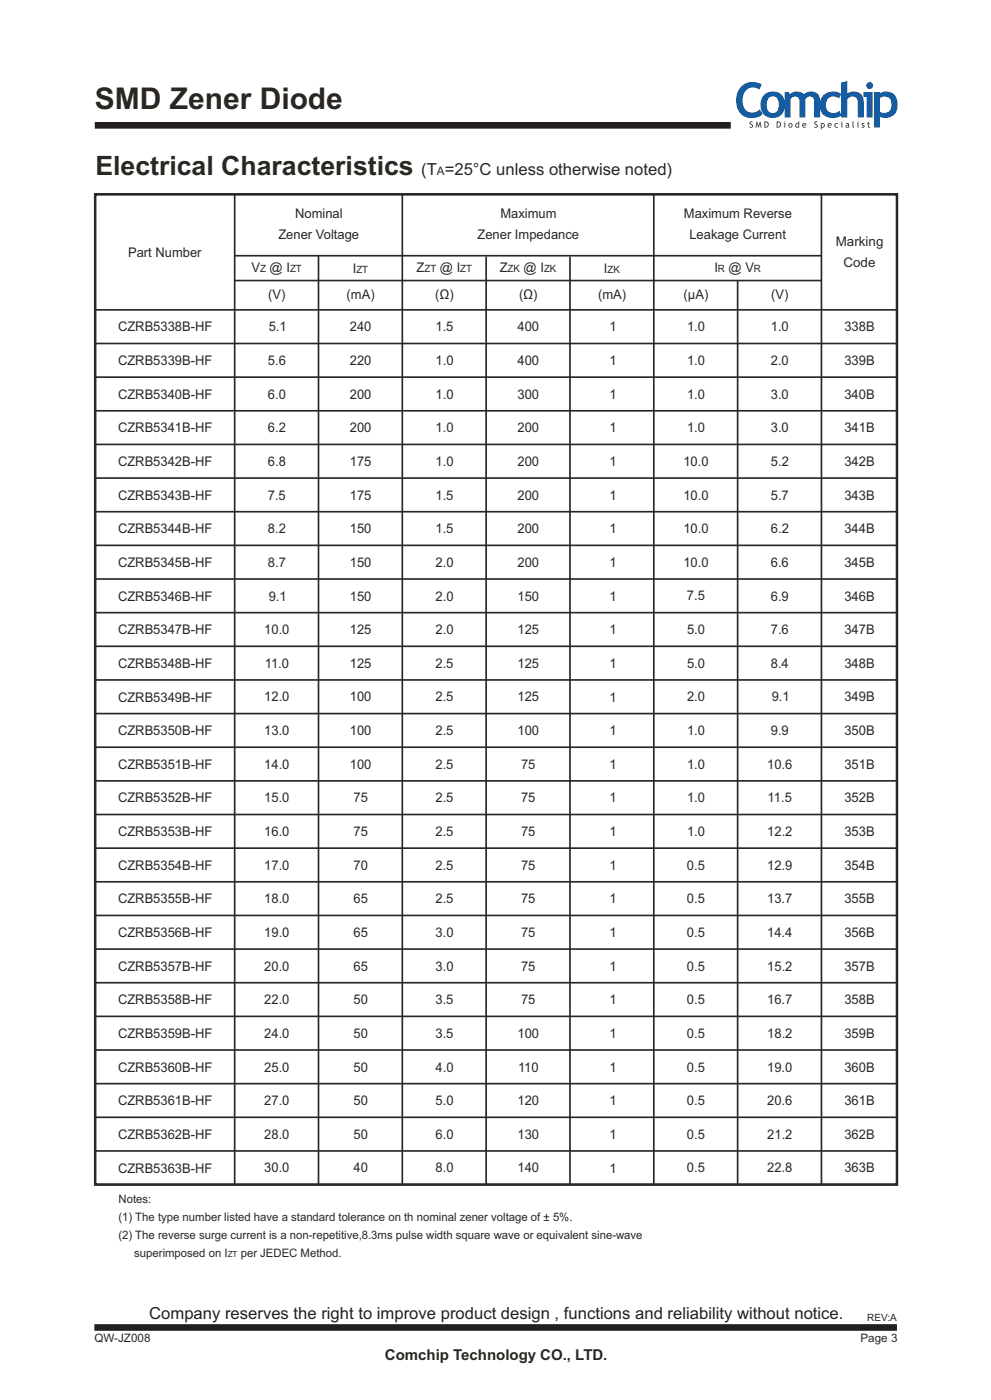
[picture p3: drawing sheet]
<svg xmlns="http://www.w3.org/2000/svg" width="210mm" height="297mm" viewBox="0 0 210 297" stroke-linecap="round" stroke-linejoin="round" font-family="sans-serif">
<path d="M20.1 26.6h134.7M20 281.3h170" fill="none" stroke="#231f20" stroke-width="1.4" stroke-linecap="butt"/>
<g fill="#0a5dac">
<path d="M157.2 18.1a3.7 3.7 0 0 1 4.1-.2l-.5 1.1a2.17 2.17 0 0 0-2.3-.2 2.17 2.17 0 0 0-1.2 2 2.32 2.32 0 0 0 2.4 3l.7-.2 .5-.5 .6 1.1a3.4 3.4 0 0 1-3.8 .5 3.4 3.4 0 0 1-1.8-3.5l.3-1.5 .4-.8z"/>
<path d="M166.2 19.5h.9l.2 .5a2.19 2.19 0 0 1 3 0 1.98 1.98 0 0 1 2.2-.5 1.98 1.98 0 0 1 1.2 1.8v3.6h-1.3v-3.4a.99 .99 0 0 0-.7-1 .99 .99 0 0 0-1.1 .5v3.9h-1.3v-3.6a.98 .98 0 0 0-.8-.8 .98 .98 0 0 0-1 .5v3.9h-1.3z"/>
<path d="M174.4 20.2a3.1 3.1 0 0 1 3.8-.3l-.5 1a1.72 1.72 0 0 0-2.8 1.2 1.72 1.72 0 0 0 2.6 1.6l.3-.2 .5 1a3.1 3.1 0 0 1-4.4-.9 3.2 3.2 0 0 1 .5-3.4z"/>
<path d="M178.2 17.5l1.3-.3v2.6a2.12 2.12 0 0 1 2.3-.2 2.12 2.12 0 0 1 1.1 2v3.3h-1.2v-3.3a1.2 1.2 0 0 0-.9-1.1 1.2 1.2 0 0 0-1.3 .5v3.9h-1.3z"/>
<path d="M161.8 20.2a2.63 2.63 0 0 1 3.2-.5 2.63 2.63 0 0 1 1.2 3 2.62 2.62 0 0 1-3 2.3 2.62 2.62 0 0 1-2.1-3.3l.2-.8zM162.9 20.7a2.38 2.38 0 0 0 .1 3.1 1.37 1.37 0 0 0 1.5-.1 1.37 1.37 0 0 0 .5-1.5 1.34 1.34 0 0 0-.4-1.4 1.34 1.34 0 0 0-1.5-.3z"/>
<path d="M183.5 18.1a.73 .73 0 0 1 1.4 0 .73 .73 0 0 1-1.4 0zM182.9 19.5h1.9v5.4h-1.2v-4.4h-.7z"/>
<path d="M185.1 19.5h1.3v.4a2.39 2.39 0 0 1 2.7-.1 2.39 2.39 0 0 1 1 2.4 2.59 2.59 0 0 1-3.7 2.6v2.2h-1.3zM186.4 20.8v2.9a1.53 1.53 0 0 0 1.7 .1 1.53 1.53 0 0 0 .7-1.6 1.47 1.47 0 0 0-.7-1.6 1.47 1.47 0 0 0-1.7 .2z"/>
</g>
<g fill="#231f20">
<path d="M158.9 25.8h.5v.1h-.4v.3a.44 .44 0 0 1 .5 .6 .44 .44 0 0 1-.7 .2l.1-.1a.24 .24 0 0 0 .4-.1 .24 .24 0 0 0-.2-.3l-.3-.3z"/>
<path d="M160.3 25.7l.4 1 .3-1 .3 1.3h-.2l-.1-.8-.3 .9-.3-.9-.2 .8h-.2z"/>
<path d="M172.6 25.8h.5v.1h-.4v.3a.44 .44 0 0 1 .5 .6 .44 .44 0 0 1-.7 .2l.1-.1a.24 .24 0 0 0 .4-.1 .24 .24 0 0 0-.2-.3l-.3-.3z"/>
<path d="M176.9 26.2l.4-.1 .2 .1-.1 .1a.34 .34 0 0 0-.4 0 .34 .34 0 0 0 0 .5 .34 .34 0 0 0 .5 0v.2a.5 .5 0 0 1-.7-.1 .5 .5 0 0 1 .1-.7z"/>
<path d="M180.6 25.7h.2v1l.1 .4-.3-.2z"/>
<path d="M182.6 26.1h.5l-.1 .2-.3-.1v.2a.36 .36 0 0 1 .4 .5 .36 .36 0 0 1-.6 .1l.1-.2 .2 .1 .1-.1-.4-.4z"/>
<path d="M183.8 25.9l.2-.1v.3h.2v.1h-.2v.5l.3 .3h-.3l-.2-.1v-.7h-.1z"/>
<path d="M161.9 25.7a.7 .7 0 0 1 1 .7 .7 .7 0 0 1-1 .6zM162.1 25.9v1a.49 .49 0 0 0 .5-.5 .49 .49 0 0 0-.5-.5z"/>
<path d="M164.5 25.7a.7 .7 0 0 1 1 .7 .7 .7 0 0 1-1 .6zM164.7 25.9v1a.49 .49 0 0 0 .5-.5 .49 .49 0 0 0-.5-.5z"/>
<path d="M166.1 25.8a.15 .15 0 0 1 .3 0 .15 .15 0 0 1-.3 0zM166 26.1h.3v.9h-.1v-.8z"/>
<path d="M167 26.5a.47 .47 0 0 1 .9 0 .47 .47 0 0 1-.9 0zM167.2 26.3v.5l.2 .1a.32 .32 0 0 0 .3-.4 .32 .32 0 0 0-.5-.2z"/>
<path d="M168.6 26.2l.5-.1v-.4h.2v1.3h-.2a.46 .46 0 0 1-.6-.2 .46 .46 0 0 1 .1-.6zM168.7 26.3v.5l.4 .1v-.6z"/>
<path d="M170.1 26.2a.42 .42 0 0 1 .5-.1 .42 .42 0 0 1 .2 .5h-.7l.2 .3 .3-.1 .1 .2a.5 .5 0 0 1-.7-.1 .5 .5 0 0 1 .1-.7zM170.2 26.3l-.1 .2h.5l-.1-.3z"/>
<path d="M173.9 26.1l.1 .1a.46 .46 0 0 1 .7 .4 .46 .46 0 0 1-.7 .4v.4h-.1zM174 26.3l.1 .6a.34 .34 0 0 0 .4-.3 .34 .34 0 0 0-.4-.4z"/>
<path d="M175.4 26.2a.42 .42 0 0 1 .5-.1 .42 .42 0 0 1 .2 .5h-.6l.1 .3 .4-.1 .1 .2a.5 .5 0 0 1-.7-.1 .5 .5 0 0 1 0-.7zM175.5 26.3v.2h.5l-.2-.3z"/>
<path d="M178.2 25.8a.1 .1 0 0 1 .2 0 .1 .1 0 0 1-.2 0zM178.1 26.1h.3v.9h-.2v-.8z"/>
<path d="M179.1 26.2a.42 .42 0 0 1 .7 .3l.1 .6-.2-.2-.3 .2a.33 .33 0 0 1-.3-.5 .33 .33 0 0 1 .4-.2l.2 .1-.1-.2h-.4zM179.3 26.6v.3l.4-.1v-.2z"/>
<path d="M181.6 25.8a.15 .15 0 0 1 .3 0 .15 .15 0 0 1-.3 0zM181.5 26.1h.3v.9h-.1v-.8z"/>
</g>
<g fill="none" stroke="#2a2723" stroke-width=".35">
<path d="M20.2 41.2h169.8v209.8h-169.8zM49.7 41.3v209.6M49.7 54.2h124.3M49.7 59.5h124.3M67.5 54.1v196.9M85.2 41.3v209.7M103 54.4v196.6M120.7 54.4v196.6M138.5 41.2v209.8M156.2 59.5v191.5M174 41.2v209.8M20.2 65.7h169.8"/>
<path d="M20.2 72.8h169.8M20.2 79.9h169.8M20.2 87.1h169.8M20.2 94.2h169.8M20.2 101.3h169.8M20.2 108.4h169.8M20.2 115.6h169.8M20.2 122.7h169.8M20.2 129.8h169.8M20.2 137h169.8M20.2 144.1h169.8M20.2 151.2h169.8"/>
<path d="M20.2 158.4h169.8M20.2 165.5h169.8M20.2 172.6h169.8M20.2 179.7h169.8M20.2 186.9h169.8M20.2 194h169.8M20.2 201.1h169.8M20.2 208.3h169.8M20.2 215.4h169.8M20.2 222.5h169.8M20.2 229.6h169.8M20.2 236.8h169.8"/>
<path d="M20.2 243.9h169.8"/>
</g>
<path d="M20.2 41.2h169.8v209.8h-169.8z" fill="none" stroke="#2a2723" stroke-width=".53"/>
<text font-size="6.3" fill="#2a2723" x="20.1" y="23.2">SMD Zener Diode</text>
<text font-size="5.6" fill="#2a2723" x="20.2" y="37.2">Electrical Characteristics</text>
<text font-size="3.5" fill="#2a2723" x="89.2" y="37.2">(T =25°C unless otherwise noted)</text>
<text font-size="3.5" fill="#231f20" x="31.6" y="279.6">Company reserves the right to improve product design , functions and reliability without notice.</text>
<text font-size="3.2" fill="#2a2723" x="81.5" y="288.1">Comchip Technology CO., LTD.</text>
<g font-size="2.8" fill="#2a2723">
<text x="62.5" y="46.2">Nominal</text>
<text x="106" y="46.2">Maximum</text>
<text x="144.8" y="46.2">Maximum Reverse</text>
<text x="59" y="50.6">Zener Voltage</text>
<text x="101.1" y="50.6">Zener Impedance</text>
<text x="146" y="50.6">Leakage Current</text>
<text x="177" y="52.2">Marking</text>
<text x="27.1" y="54.4">Part Number</text>
<text x="53.3" y="57.6">V</text>
<text x="57.1" y="57.6">@ I</text>
<text x="74.7" y="57.8">I</text>
<text x="88.2" y="57.6">Z</text>
<text x="93.2" y="57.6">@ I</text>
<text x="105.8" y="57.6">Z</text>
<text x="110.9" y="57.6">@ I</text>
<text x="127.9" y="57.8">I</text>
<text x="151.3" y="57.6">I</text>
<text x="154.3" y="57.6">@ V</text>
<text x="178.7" y="56.6">Code</text>
<text x="56.8" y="63.4">(V)</text>
<text x="73.4" y="63.4">(mA)</text>
<text x="92.2" y="63.4">(Ω)</text>
<text x="109.9" y="63.4">(Ω)</text>
<text x="126.7" y="63.4">(mA)</text>
<text x="144.8" y="63.3">(µA)</text>
<text x="163.3" y="63.3">(V)</text>
<text x="25" y="70.2">CZRB5338B-HF</text>
<text x="56.9" y="70.2">5.1</text>
<text x="74.1" y="70.2">240</text>
<text x="92.2" y="70.2">1.5</text>
<text x="109.6" y="70.2">400</text>
<text x="129.1" y="70.2">1</text>
<text x="145.5" y="70.2">1.0</text>
<text x="163.3" y="70.2">1.0</text>
<text x="178.9" y="70.2">338B</text>
<text x="25" y="77.4">CZRB5339B-HF</text>
<text x="56.7" y="77.4">5.6</text>
<text x="74.1" y="77.4">220</text>
<text x="92.3" y="77.4">1.0</text>
<text x="109.6" y="77.4">400</text>
<text x="129.1" y="77.4">1</text>
<text x="145.5" y="77.4">1.0</text>
<text x="163.3" y="77.4">2.0</text>
<text x="178.9" y="77.4">339B</text>
<text x="25" y="84.5">CZRB5340B-HF</text>
<text x="56.7" y="84.5">6.0</text>
<text x="74.1" y="84.5">200</text>
<text x="92.3" y="84.5">1.0</text>
<text x="109.6" y="84.5">300</text>
<text x="129.1" y="84.5">1</text>
<text x="145.5" y="84.5">1.0</text>
<text x="163.3" y="84.5">3.0</text>
<text x="178.9" y="84.5">340B</text>
<text x="25" y="91.6">CZRB5341B-HF</text>
<text x="56.7" y="91.6">6.2</text>
<text x="74.1" y="91.6">200</text>
<text x="92.3" y="91.6">1.0</text>
<text x="109.6" y="91.6">200</text>
<text x="129.1" y="91.6">1</text>
<text x="145.5" y="91.6">1.0</text>
<text x="163.3" y="91.6">3.0</text>
<text x="178.9" y="91.6">341B</text>
<text x="25" y="98.8">CZRB5342B-HF</text>
<text x="56.7" y="98.7">6.8</text>
<text x="74.1" y="98.7">175</text>
<text x="92.3" y="98.7">1.0</text>
<text x="109.6" y="98.7">200</text>
<text x="129.1" y="98.8">1</text>
<text x="144.8" y="98.7">10.0</text>
<text x="163.3" y="98.7">5.2</text>
<text x="178.9" y="98.7">342B</text>
<text x="25" y="105.9">CZRB5343B-HF</text>
<text x="56.7" y="105.9">7.5</text>
<text x="74.1" y="105.9">175</text>
<text x="92.2" y="105.9">1.5</text>
<text x="109.6" y="105.9">200</text>
<text x="129.1" y="105.9">1</text>
<text x="144.8" y="105.9">10.0</text>
<text x="163.3" y="105.9">5.7</text>
<text x="178.9" y="105.9">343B</text>
<text x="25" y="113">CZRB5344B-HF</text>
<text x="56.7" y="113">8.2</text>
<text x="74.1" y="113">150</text>
<text x="92.2" y="113">1.5</text>
<text x="109.6" y="113">200</text>
<text x="129.1" y="113">1</text>
<text x="144.8" y="113">10.0</text>
<text x="163.3" y="113">6.2</text>
<text x="178.9" y="113">344B</text>
<text x="25" y="120.1">CZRB5345B-HF</text>
<text x="56.7" y="120.1">8.7</text>
<text x="74.1" y="120.1">150</text>
<text x="92.3" y="120.1">2.0</text>
<text x="109.6" y="120.1">200</text>
<text x="129.1" y="120.2">1</text>
<text x="144.8" y="120.1">10.0</text>
<text x="163.3" y="120.1">6.6</text>
<text x="178.9" y="120.1">345B</text>
<text x="25" y="127.3">CZRB5346B-HF</text>
<text x="56.9" y="127.3">9.1</text>
<text x="74.1" y="127.3">150</text>
<text x="92.3" y="127.3">2.0</text>
<text x="109.6" y="127.3">150</text>
<text x="129.1" y="127.3">1</text>
<text x="145.5" y="127.2">7.5</text>
<text x="163.3" y="127.3">6.9</text>
<text x="178.9" y="127.3">346B</text>
<text x="25" y="134.4">CZRB5347B-HF</text>
<text x="56" y="134.4">10.0</text>
<text x="74.1" y="134.4">125</text>
<text x="92.3" y="134.4">2.0</text>
<text x="109.6" y="134.4">125</text>
<text x="129.1" y="134.4">1</text>
<text x="145.5" y="134.4">5.0</text>
<text x="163.3" y="134.4">7.6</text>
<text x="178.9" y="134.4">347B</text>
<text x="25" y="141.5">CZRB5348B-HF</text>
<text x="56.1" y="141.5">11.0</text>
<text x="74.1" y="141.5">125</text>
<text x="92.2" y="141.5">2.5</text>
<text x="109.6" y="141.5">125</text>
<text x="129.1" y="141.5">1</text>
<text x="145.5" y="141.5">5.0</text>
<text x="163.3" y="141.5">8.4</text>
<text x="178.9" y="141.5">348B</text>
<text x="25" y="148.7">CZRB5349B-HF</text>
<text x="56" y="148.7">12.0</text>
<text x="74.1" y="148.7">100</text>
<text x="92.2" y="148.7">2.5</text>
<text x="109.6" y="148.7">125</text>
<text x="129.1" y="148.7">1</text>
<text x="145.5" y="148.7">2.0</text>
<text x="163.5" y="148.7">9.1</text>
<text x="178.9" y="148.7">349B</text>
<text x="25" y="155.8">CZRB5350B-HF</text>
<text x="56" y="155.8">13.0</text>
<text x="74.1" y="155.8">100</text>
<text x="92.2" y="155.8">2.5</text>
<text x="109.6" y="155.8">100</text>
<text x="129.1" y="155.8">1</text>
<text x="145.5" y="155.8">1.0</text>
<text x="163.3" y="155.8">9.9</text>
<text x="178.9" y="155.8">350B</text>
<text x="25" y="162.9">CZRB5351B-HF</text>
<text x="56" y="162.9">14.0</text>
<text x="74.1" y="162.9">100</text>
<text x="92.2" y="162.9">2.5</text>
<text x="110.4" y="162.9">75</text>
<text x="129.1" y="162.9">1</text>
<text x="145.5" y="162.9">1.0</text>
<text x="162.5" y="162.9">10.6</text>
<text x="178.9" y="162.9">351B</text>
<text x="25" y="170.1">CZRB5352B-HF</text>
<text x="56" y="170">15.0</text>
<text x="74.9" y="170">75</text>
<text x="92.2" y="170">2.5</text>
<text x="110.4" y="170">75</text>
<text x="129.1" y="170.1">1</text>
<text x="145.5" y="170">1.0</text>
<text x="162.6" y="170">11.5</text>
<text x="178.9" y="170">352B</text>
<text x="25" y="177.2">CZRB5353B-HF</text>
<text x="56" y="177.2">16.0</text>
<text x="74.9" y="177.2">75</text>
<text x="92.2" y="177.2">2.5</text>
<text x="110.4" y="177.2">75</text>
<text x="129.1" y="177.2">1</text>
<text x="145.5" y="177.2">1.0</text>
<text x="162.5" y="177.2">12.2</text>
<text x="178.9" y="177.2">353B</text>
<text x="25" y="184.3">CZRB5354B-HF</text>
<text x="56" y="184.3">17.0</text>
<text x="74.9" y="184.3">70</text>
<text x="92.2" y="184.3">2.5</text>
<text x="110.4" y="184.3">75</text>
<text x="129.1" y="184.3">1</text>
<text x="145.5" y="184.3">0.5</text>
<text x="162.5" y="184.3">12.9</text>
<text x="178.9" y="184.3">354B</text>
<text x="25" y="191.4">CZRB5355B-HF</text>
<text x="56" y="191.4">18.0</text>
<text x="74.9" y="191.4">65</text>
<text x="92.2" y="191.4">2.5</text>
<text x="110.4" y="191.4">75</text>
<text x="129.1" y="191.4">1</text>
<text x="145.5" y="191.4">0.5</text>
<text x="162.5" y="191.4">13.7</text>
<text x="178.9" y="191.4">355B</text>
<text x="25" y="198.6">CZRB5356B-HF</text>
<text x="56" y="198.6">19.0</text>
<text x="74.9" y="198.6">65</text>
<text x="92.3" y="198.6">3.0</text>
<text x="110.4" y="198.5">75</text>
<text x="129.1" y="198.6">1</text>
<text x="145.5" y="198.6">0.5</text>
<text x="162.5" y="198.6">14.4</text>
<text x="178.9" y="198.6">356B</text>
<text x="25" y="205.7">CZRB5357B-HF</text>
<text x="56" y="205.7">20.0</text>
<text x="74.9" y="205.7">65</text>
<text x="92.3" y="205.7">3.0</text>
<text x="110.4" y="205.7">75</text>
<text x="129.1" y="205.7">1</text>
<text x="145.5" y="205.7">0.5</text>
<text x="162.5" y="205.7">15.2</text>
<text x="178.9" y="205.7">357B</text>
<text x="25" y="212.8">CZRB5358B-HF</text>
<text x="56" y="212.8">22.0</text>
<text x="74.9" y="212.8">50</text>
<text x="92.2" y="212.8">3.5</text>
<text x="110.4" y="212.8">75</text>
<text x="129.1" y="212.8">1</text>
<text x="145.5" y="212.8">0.5</text>
<text x="162.5" y="212.8">16.7</text>
<text x="178.9" y="212.8">358B</text>
<text x="25" y="220">CZRB5359B-HF</text>
<text x="56" y="220">24.0</text>
<text x="74.9" y="220">50</text>
<text x="92.2" y="219.9">3.5</text>
<text x="109.6" y="220">100</text>
<text x="129.1" y="220">1</text>
<text x="145.5" y="220">0.5</text>
<text x="162.5" y="220">18.2</text>
<text x="178.9" y="219.9">359B</text>
<text x="25" y="227.1">CZRB5360B-HF</text>
<text x="56" y="227.1">25.0</text>
<text x="74.9" y="227.1">50</text>
<text x="92.3" y="227.1">4.0</text>
<text x="109.7" y="227.1">110</text>
<text x="129.1" y="227.1">1</text>
<text x="145.5" y="227.1">0.5</text>
<text x="162.5" y="227.1">19.0</text>
<text x="178.9" y="227.1">360B</text>
<text x="25" y="234.2">CZRB5361B-HF</text>
<text x="56" y="234.2">27.0</text>
<text x="74.9" y="234.2">50</text>
<text x="92.3" y="234.2">5.0</text>
<text x="109.6" y="234.2">120</text>
<text x="129.1" y="234.2">1</text>
<text x="145.5" y="234.2">0.5</text>
<text x="162.5" y="234.2">20.6</text>
<text x="178.9" y="234.2">361B</text>
<text x="25" y="241.4">CZRB5362B-HF</text>
<text x="56" y="241.3">28.0</text>
<text x="74.9" y="241.3">50</text>
<text x="92.3" y="241.3">6.0</text>
<text x="109.6" y="241.3">130</text>
<text x="129.1" y="241.4">1</text>
<text x="145.5" y="241.3">0.5</text>
<text x="162.5" y="241.4">21.2</text>
<text x="178.9" y="241.3">362B</text>
<text x="25" y="248.5">CZRB5363B-HF</text>
<text x="56" y="248.5">30.0</text>
<text x="74.9" y="248.5">40</text>
<text x="92.3" y="248.5">8.0</text>
<text x="109.6" y="248.5">140</text>
<text x="129.1" y="248.5">1</text>
<text x="145.5" y="248.5">0.5</text>
<text x="162.5" y="248.5">22.8</text>
<text x="178.9" y="248.5">363B</text>
</g>
<g font-size="2.5" fill="#2a2723">
<text x="92.5" y="37.2">A</text>
<text x="25.1" y="254.9">Notes:</text>
<text x="25.1" y="258.7">(1) The type number listed have a standard tolerance on th nominal zener voltage of ± 5%.</text>
<text x="25.1" y="262.5">(2) The reverse surge current is a non-repetitive,8.3ms pulse width square wave or equivalent sine-wave</text>
<text x="28.4" y="266.3">superimposed on I</text>
<text x="51" y="266.3">per JEDEC Method.</text>
<text x="20" y="284.5">QW-JZ008</text>
<text x="182.3" y="284.4">Page 3</text>
</g>
<g font-size="2.1" fill="#2a2723">
<text x="55.1" y="57.6">Z</text>
<text x="61.4" y="57.6">ZT</text>
<text x="75.5" y="57.8">ZT</text>
<text x="89.9" y="57.6">ZT</text>
<text x="97.5" y="57.6">ZT</text>
<text x="107.5" y="57.6">ZK</text>
<text x="115.2" y="57.6">ZK</text>
<text x="128.7" y="57.8">ZK</text>
<text x="152.1" y="57.6">R</text>
<text x="159.7" y="57.6">R</text>
<text x="183.7" y="280">REV:A</text>
</g>
<text font-size="1.8" fill="#2a2723" x="48.2" y="266.3">ZT</text>
</svg>
